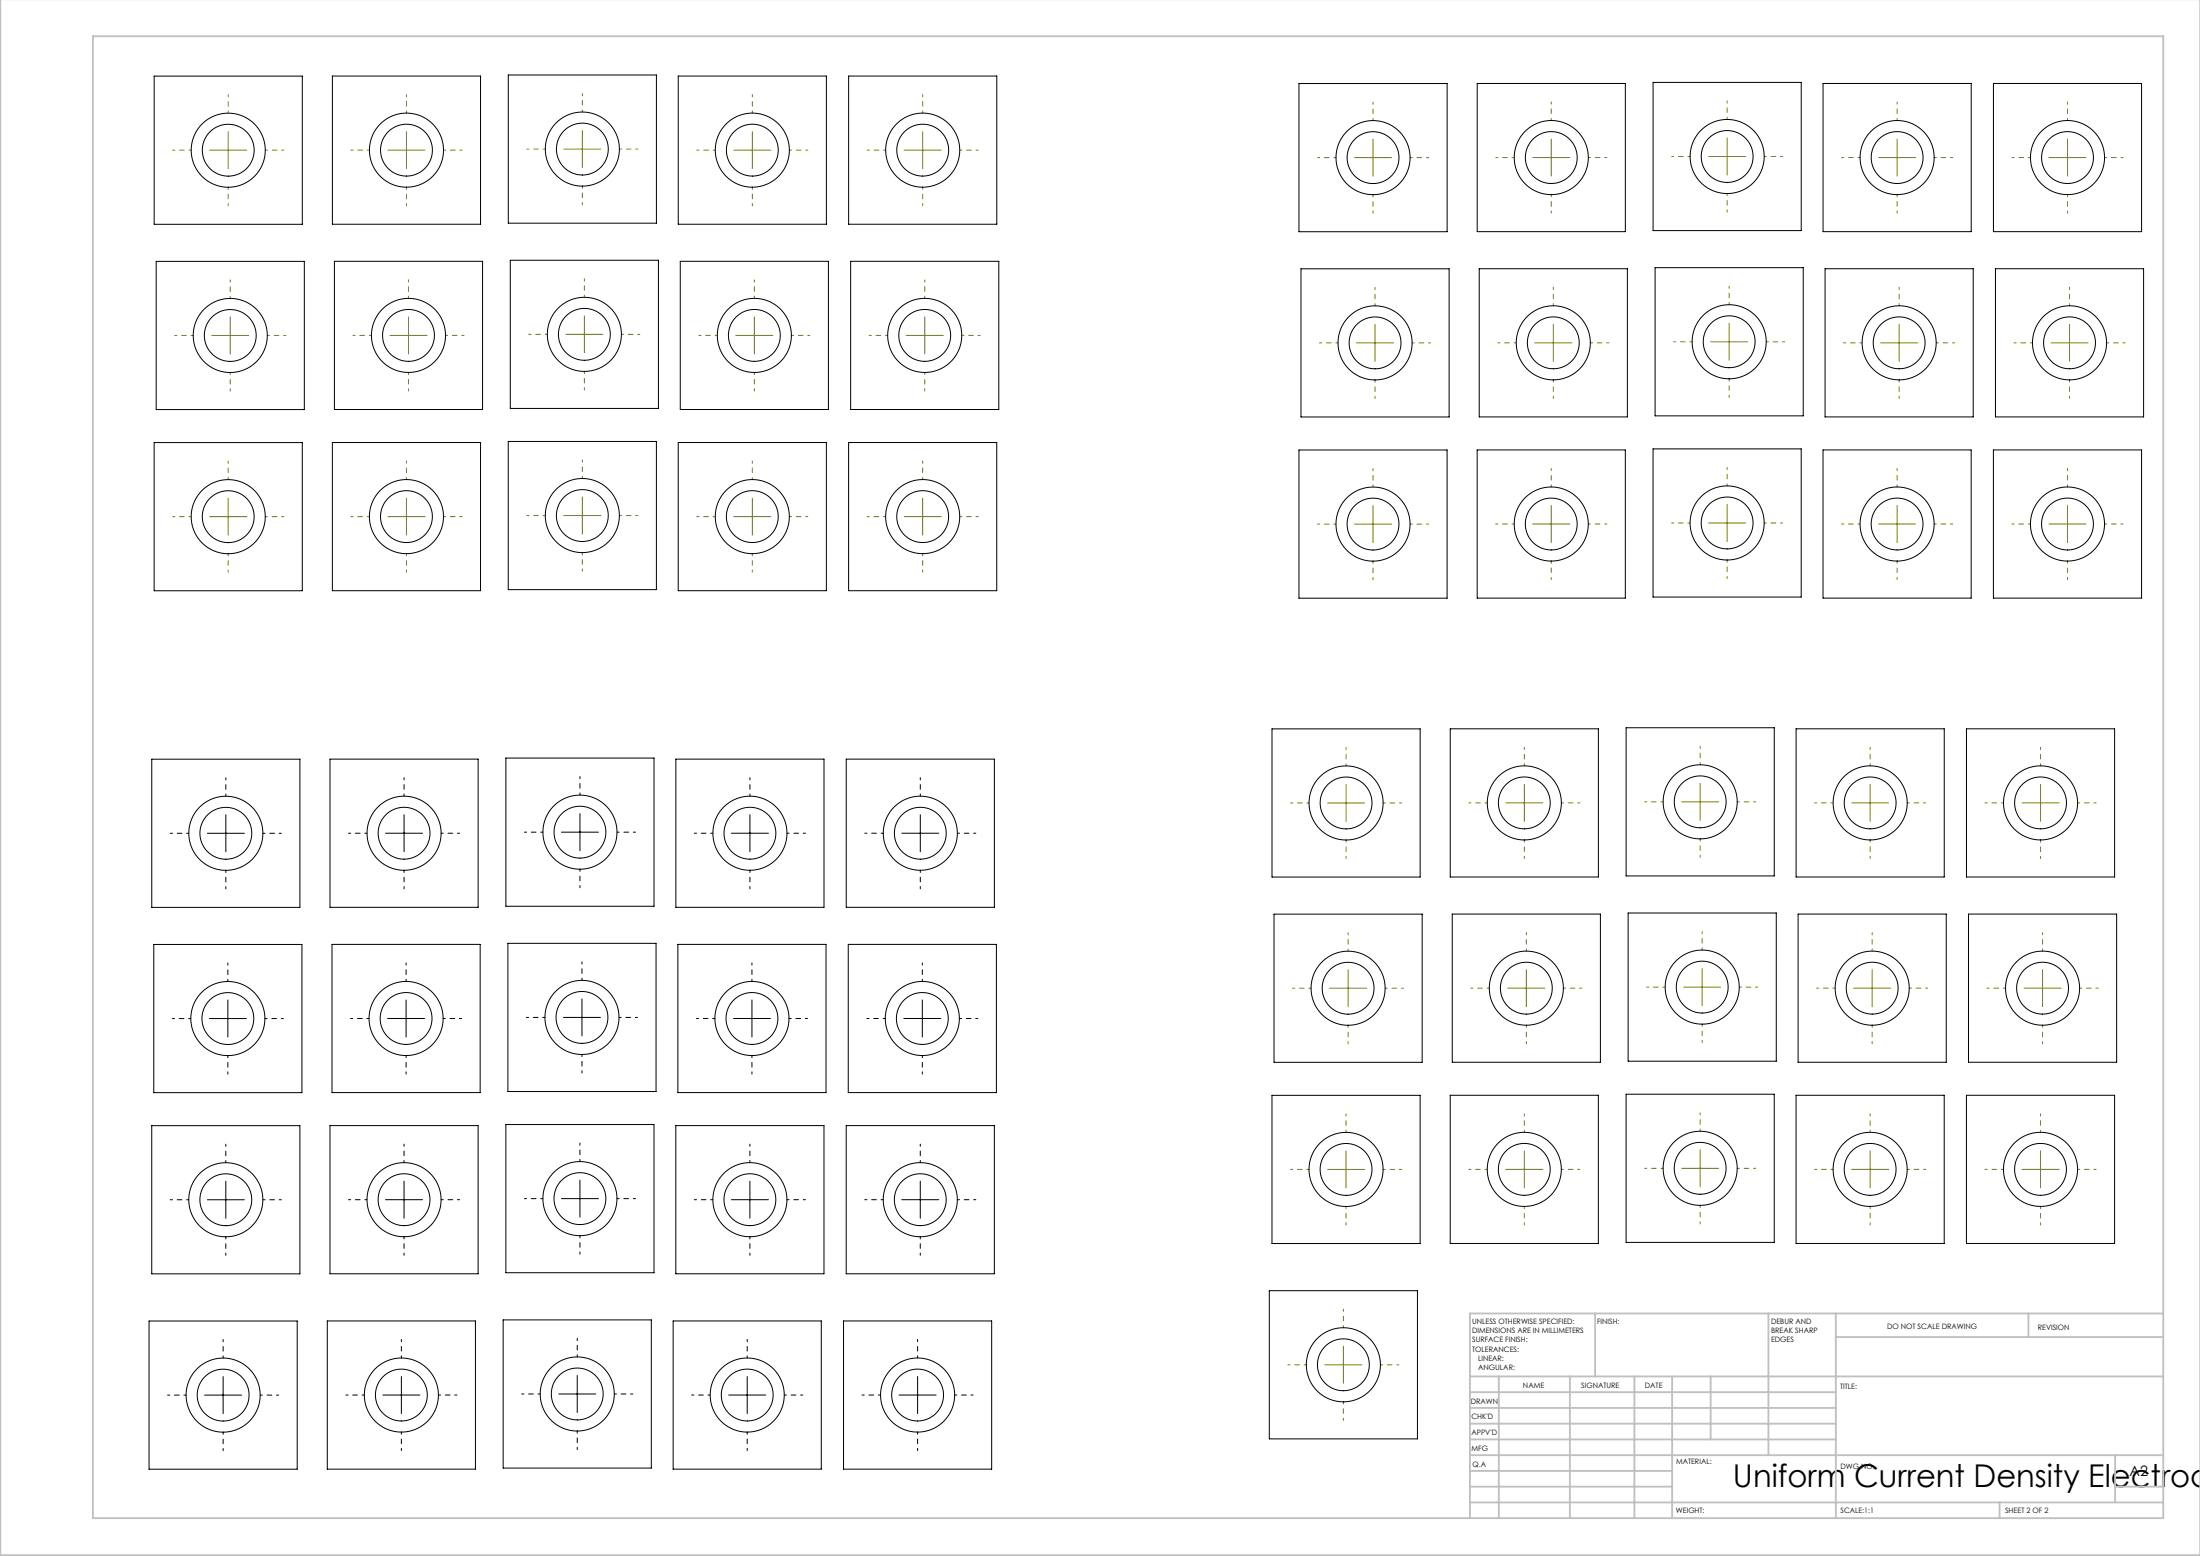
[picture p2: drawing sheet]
<svg xmlns="http://www.w3.org/2000/svg" width="594mm" height="420mm" viewBox="0 0 594 420" stroke-linecap="round" stroke-linejoin="round" font-family="sans-serif">
<g fill="none" stroke="#000" stroke-width=".27" stroke-dasharray="15.2 1.3 1.3 1.3" stroke-dashoffset="14.6">
<path d="M61 214.9v-5M109.1 214.9v-5M156.6 214.6v-5M202.5 214.9v-5M248.5 214.9v-5M51 224.9h-5M61 234.9v5M71 224.9h5M99.1 224.9h-5M109.1 234.9v5M119.1 224.9h5M146.6 224.6h-5"/>
<path d="M156.6 234.6v5M166.6 224.6h5M192.5 224.9h-5M202.5 234.9v5M212.5 224.9h5M238.5 224.9h-5M248.5 234.9v5M258.5 224.9h5M51.5 274.9h-5M61.5 264.9v-5M71.5 274.9h5M99.6 274.9h-5"/>
<path d="M109.6 264.9v-5M119.6 274.9h5M147.1 274.6h-5M157.1 264.6v-5M167.1 274.6h5M193 274.9h-5M203 264.9v-5M213 274.9h5M239 274.9h-5M249 264.9v-5M259 274.9h5M61.5 284.9v5"/>
<path d="M109.6 284.9v5M157.1 284.6v5M203 284.9v5M249 284.9v5M61 313.8v-5M109.1 313.8v-5M156.6 313.5v-5M202.5 313.8v-5M248.5 313.8v-5M51 323.8h-5M61 333.8v5M71 323.8h5"/>
<path d="M99.1 323.8h-5M109.1 333.8v5M119.1 323.8h5M146.6 323.5h-5M156.6 333.5v5M166.6 323.5h5M192.5 323.8h-5M202.5 333.8v5M212.5 323.8h5M238.5 323.8h-5M248.5 333.8v5M258.5 323.8h5"/>
<path d="M50.2 376.6h-5M60.2 366.6v-5M70.2 376.6h5M98.4 376.6h-5M108.4 366.6v-5M118.4 376.6h5M145.9 376.3h-5M155.9 366.3v-5M165.9 376.3h5M191.7 376.6h-5M201.7 366.6v-5M211.7 376.6h5"/>
<path d="M237.8 376.6h-5M247.8 366.6v-5M257.8 376.6h5M60.2 386.6v5M108.4 386.6v5M155.9 386.3v5M201.7 386.6v5M247.8 386.6v5"/>
</g>
<g fill="none" stroke="#000" stroke-width=".27">
<path d="M41.6 20.5h40v40h-40zM89.7 20.5h40v40h-40zM137.2 20.2h40v40h-40zM183.1 20.5h40v40h-40zM229.1 20.5h40v40h-40zM350.7 22.5h40v40h-40zM398.8 22.5h40v40h-40zM446.3 22.2h40v40h-40zM492.2 22.5h40v40h-40zM538.2 22.5h40v40h-40zM42.2 70.6h40v40h-40zM90.3 70.5h40v40h-40z"/>
<path d="M137.8 70.2h40v40h-40zM183.7 70.5h40v40h-40zM229.7 70.5h40v40h-40zM351.3 72.6h40v40h-40zM399.4 72.5h40v40h-40zM446.9 72.3h40v40h-40zM492.8 72.5h40v40h-40zM538.8 72.5h40v40h-40zM41.6 119.5h40v40h-40zM89.7 119.4h40v40h-40zM137.2 119.2h40v40h-40zM183.1 119.4h40v40h-40z"/>
<path d="M229.1 119.4h40v40h-40zM350.7 121.5h40v40h-40zM398.8 121.4h40v40h-40zM446.3 121.2h40v40h-40zM492.2 121.4h40v40h-40zM538.2 121.4h40v40h-40zM343.4 196.7h40v40h-40zM391.6 196.7h40v40h-40zM439.1 196.4h40v40h-40zM484.9 196.7h40v40h-40zM530.9 196.7h40v40h-40zM41 204.9h40v40h-40z"/>
<path d="M61 219.9v10M89.1 204.9h40v40h-40zM109.1 219.9v10M136.6 204.6h40v40h-40zM156.6 219.6v10M182.5 204.9h40v40h-40zM202.5 219.9v10M228.5 204.9h40v40h-40zM248.5 219.9v10M56 224.9h10M104.1 224.9h10M151.6 224.6h10"/>
<path d="M197.5 224.9h10M243.5 224.9h10M41.5 254.9h40v40h-40zM89.6 254.9h40v40h-40zM137.1 254.6h40v40h-40zM183 254.9h40v40h-40zM229 254.9h40v40h-40zM344 246.7h40v40h-40zM392.1 246.7h40v40h-40zM439.6 246.4h40v40h-40zM485.5 246.7h40v40h-40zM531.5 246.7h40v40h-40z"/>
<path d="M56.5 274.9h10M61.5 269.9v10M104.6 274.9h10M109.6 269.9v10M152.1 274.6h10M157.1 269.6v10M198 274.9h10M203 269.9v10M244 274.9h10M249 269.9v10M343.4 295.7h40v40h-40zM391.6 295.6h40v40h-40z"/>
<path d="M439 295.4h40v40h-40zM484.9 295.6h40v40h-40zM530.9 295.6h40v40h-40zM41 303.8h40v40h-40zM61 318.8v10M89.1 303.8h40v40h-40zM109.1 318.8v10M136.6 303.5h40v40h-40zM156.6 318.5v10M182.5 303.8h40v40h-40zM202.5 318.8v10M228.5 303.8h40v40h-40z"/>
<path d="M248.5 318.8v10M56 323.8h10M104.1 323.8h10M151.6 323.5h10M197.5 323.8h10M243.5 323.8h10M40.2 356.6h40v40h-40zM88.4 356.6h40v40h-40zM135.9 356.3h40v40h-40zM181.7 356.6h40v40h-40zM227.8 356.6h40v40h-40zM342.7 348.4h40v40h-40z"/>
<path d="M55.2 376.6h10M60.2 371.6v10M103.4 376.6h10M108.4 371.6v10M150.9 376.3h10M155.9 371.3v10M196.7 376.6h10M201.7 371.6v10M242.8 376.6h10M247.8 371.6v10"/>
<circle cx="61.6" cy="40.5" r="10"/>
<circle cx="61.6" cy="40.5" r="7"/>
<circle cx="109.7" cy="40.5" r="10"/>
<circle cx="109.7" cy="40.5" r="7"/>
<circle cx="157.2" cy="40.2" r="10"/>
<circle cx="157.2" cy="40.2" r="7"/>
<circle cx="203.1" cy="40.5" r="10"/>
<circle cx="203.1" cy="40.5" r="7"/>
<circle cx="249.1" cy="40.5" r="10"/>
<circle cx="249.1" cy="40.5" r="7"/>
<circle cx="370.7" cy="42.5" r="10"/>
<circle cx="370.7" cy="42.5" r="7"/>
<circle cx="418.8" cy="42.5" r="10"/>
<circle cx="418.8" cy="42.5" r="7"/>
<circle cx="466.3" cy="42.2" r="10"/>
<circle cx="466.3" cy="42.2" r="7"/>
<circle cx="512.2" cy="42.5" r="10"/>
<circle cx="512.2" cy="42.5" r="7"/>
<circle cx="558.2" cy="42.5" r="10"/>
<circle cx="558.2" cy="42.5" r="7"/>
<circle cx="62.2" cy="90.6" r="10"/>
<circle cx="62.2" cy="90.6" r="7"/>
<circle cx="110.3" cy="90.5" r="10"/>
<circle cx="110.3" cy="90.5" r="7"/>
<circle cx="157.8" cy="90.2" r="10"/>
<circle cx="157.8" cy="90.2" r="7"/>
<circle cx="203.7" cy="90.5" r="10"/>
<circle cx="203.7" cy="90.5" r="7"/>
<circle cx="249.7" cy="90.5" r="10"/>
<circle cx="249.7" cy="90.5" r="7"/>
<circle cx="371.3" cy="92.6" r="10"/>
<circle cx="371.3" cy="92.6" r="7"/>
<circle cx="419.4" cy="92.5" r="10"/>
<circle cx="419.4" cy="92.5" r="7"/>
<circle cx="466.9" cy="92.3" r="10"/>
<circle cx="466.9" cy="92.3" r="7"/>
<circle cx="512.8" cy="92.5" r="10"/>
<circle cx="512.8" cy="92.5" r="7"/>
<circle cx="558.8" cy="92.5" r="10"/>
<circle cx="558.8" cy="92.5" r="7"/>
<circle cx="61.6" cy="139.5" r="10"/>
<circle cx="61.6" cy="139.5" r="7"/>
<circle cx="109.7" cy="139.4" r="10"/>
<circle cx="109.7" cy="139.4" r="7"/>
<circle cx="157.2" cy="139.2" r="10"/>
<circle cx="157.2" cy="139.2" r="7"/>
<circle cx="203.1" cy="139.4" r="10"/>
<circle cx="203.1" cy="139.4" r="7"/>
<circle cx="249.1" cy="139.4" r="10"/>
<circle cx="249.1" cy="139.4" r="7"/>
<circle cx="370.7" cy="141.5" r="10"/>
<circle cx="370.7" cy="141.5" r="7"/>
<circle cx="418.8" cy="141.4" r="10"/>
<circle cx="418.8" cy="141.4" r="7"/>
<circle cx="466.3" cy="141.2" r="10"/>
<circle cx="466.3" cy="141.2" r="7"/>
<circle cx="512.2" cy="141.4" r="10"/>
<circle cx="512.2" cy="141.4" r="7"/>
<circle cx="558.2" cy="141.4" r="10"/>
<circle cx="558.2" cy="141.4" r="7"/>
<circle cx="363.4" cy="216.7" r="10"/>
<circle cx="363.4" cy="216.7" r="7"/>
<circle cx="411.6" cy="216.7" r="10"/>
<circle cx="411.6" cy="216.7" r="7"/>
<circle cx="459.1" cy="216.4" r="10"/>
<circle cx="459.1" cy="216.4" r="7"/>
<circle cx="504.9" cy="216.7" r="10"/>
<circle cx="504.9" cy="216.7" r="7"/>
<circle cx="550.9" cy="216.7" r="10"/>
<circle cx="550.9" cy="216.7" r="7"/>
<circle cx="61" cy="224.9" r="10"/>
<circle cx="61" cy="224.9" r="7"/>
<circle cx="109.1" cy="224.9" r="10"/>
<circle cx="109.1" cy="224.9" r="7"/>
<circle cx="156.6" cy="224.6" r="10"/>
<circle cx="156.6" cy="224.6" r="7"/>
<circle cx="202.5" cy="224.9" r="10"/>
<circle cx="202.5" cy="224.9" r="7"/>
<circle cx="248.5" cy="224.9" r="10"/>
<circle cx="248.5" cy="224.9" r="7"/>
<circle cx="61.5" cy="274.9" r="10"/>
<circle cx="61.5" cy="274.9" r="7"/>
<circle cx="109.6" cy="274.9" r="10"/>
<circle cx="109.6" cy="274.9" r="7"/>
<circle cx="157.1" cy="274.6" r="10"/>
<circle cx="157.1" cy="274.6" r="7"/>
<circle cx="203" cy="274.9" r="10"/>
<circle cx="203" cy="274.9" r="7"/>
<circle cx="249" cy="274.9" r="10"/>
<circle cx="249" cy="274.9" r="7"/>
<circle cx="364" cy="266.7" r="10"/>
<circle cx="364" cy="266.7" r="7"/>
<circle cx="412.1" cy="266.7" r="10"/>
<circle cx="412.1" cy="266.7" r="7"/>
<circle cx="459.6" cy="266.4" r="10"/>
<circle cx="459.6" cy="266.4" r="7"/>
<circle cx="505.5" cy="266.7" r="10"/>
<circle cx="505.5" cy="266.7" r="7"/>
<circle cx="551.5" cy="266.7" r="10"/>
<circle cx="551.5" cy="266.7" r="7"/>
<circle cx="363.4" cy="315.7" r="10"/>
<circle cx="363.4" cy="315.7" r="7"/>
<circle cx="411.6" cy="315.6" r="10"/>
<circle cx="411.6" cy="315.6" r="7"/>
<circle cx="459" cy="315.4" r="10"/>
<circle cx="459" cy="315.4" r="7"/>
<circle cx="504.9" cy="315.6" r="10"/>
<circle cx="504.9" cy="315.6" r="7"/>
<circle cx="550.9" cy="315.6" r="10"/>
<circle cx="550.9" cy="315.6" r="7"/>
<circle cx="61" cy="323.8" r="10"/>
<circle cx="61" cy="323.8" r="7"/>
<circle cx="109.1" cy="323.8" r="10"/>
<circle cx="109.1" cy="323.8" r="7"/>
<circle cx="156.6" cy="323.5" r="10"/>
<circle cx="156.6" cy="323.5" r="7"/>
<circle cx="202.5" cy="323.8" r="10"/>
<circle cx="202.5" cy="323.8" r="7"/>
<circle cx="248.5" cy="323.8" r="10"/>
<circle cx="248.5" cy="323.8" r="7"/>
<circle cx="60.2" cy="376.6" r="10"/>
<circle cx="60.2" cy="376.6" r="7"/>
<circle cx="108.4" cy="376.6" r="10"/>
<circle cx="108.4" cy="376.6" r="7"/>
<circle cx="155.9" cy="376.3" r="10"/>
<circle cx="155.9" cy="376.3" r="7"/>
<circle cx="201.7" cy="376.6" r="10"/>
<circle cx="201.7" cy="376.6" r="7"/>
<circle cx="247.8" cy="376.6" r="10"/>
<circle cx="247.8" cy="376.6" r="7"/>
<circle cx="362.7" cy="368.4" r="10"/>
<circle cx="362.7" cy="368.4" r="7"/>
</g>
<g fill="none" stroke="#808000" stroke-width=".27" stroke-dasharray="15.2 1.3 1.3 1.3" stroke-dashoffset="14.6">
<path d="M61.6 30.5v-5M109.7 30.5v-5M157.2 30.2v-5M203.1 30.5v-5M249.1 30.5v-5M370.7 32.5v-5M418.8 32.5v-5M466.3 32.2v-5M512.2 32.5v-5M558.2 32.5v-5M51.6 40.5h-5M61.6 50.5v5"/>
<path d="M71.6 40.5h5M99.7 40.5h-5M109.7 50.5v5M119.7 40.5h5M147.2 40.2h-5M157.2 50.2v5M167.2 40.2h5M193.1 40.5h-5M203.1 50.5v5M213.1 40.5h5M239.1 40.5h-5M249.1 50.5v5"/>
<path d="M259.1 40.5h5M360.7 42.5h-5M370.7 52.5v5M380.7 42.5h5M408.8 42.5h-5M418.8 52.5v5M428.8 42.5h5M456.3 42.2h-5M466.3 52.2v5M476.3 42.2h5M502.2 42.5h-5M512.2 52.5v5"/>
<path d="M522.2 42.5h5M548.2 42.5h-5M558.2 52.5v5M568.2 42.5h5M52.2 90.6h-5M62.2 80.6v-5M72.2 90.6h5M100.3 90.5h-5M110.3 80.5v-5M120.3 90.5h5M147.8 90.2h-5M157.8 80.2v-5"/>
<path d="M167.8 90.2h5M193.7 90.5h-5M203.7 80.5v-5M213.7 90.5h5M239.7 90.5h-5M249.7 80.5v-5M259.7 90.5h5M361.3 92.6h-5M371.3 82.6v-5M381.3 92.6h5M409.4 92.5h-5M419.4 82.5v-5"/>
<path d="M429.4 92.5h5M456.9 92.3h-5M466.9 82.3v-5M476.9 92.3h5M502.8 92.5h-5M512.8 82.5v-5M522.8 92.5h5M548.8 92.5h-5M558.8 82.5v-5M568.8 92.5h5M62.2 100.6v5M110.3 100.5v5"/>
<path d="M157.8 100.2v5M203.7 100.5v5M249.7 100.5v5M371.3 102.6v5M419.4 102.5v5M466.9 102.3v5M512.8 102.5v5M558.8 102.5v5M51.6 139.5h-5M61.6 129.5v-5M71.6 139.5h5M99.7 139.4h-5"/>
<path d="M109.7 129.4v-5M119.7 139.4h5M147.2 139.2h-5M157.2 129.2v-5M167.2 139.2h5M193.1 139.4h-5M203.1 129.4v-5M213.1 139.4h5M239.1 139.4h-5M249.1 129.4v-5M259.1 139.4h5M370.7 131.5v-5"/>
<path d="M418.8 131.4v-5M466.3 131.2v-5M512.2 131.4v-5M558.2 131.4v-5M61.6 149.5v5M109.7 149.4v5M157.2 149.2v5M203.1 149.4v5M249.1 149.4v5M360.7 141.5h-5M370.7 151.5v5M380.7 141.5h5"/>
<path d="M408.8 141.4h-5M418.8 151.4v5M428.8 141.4h5M456.3 141.2h-5M466.3 151.2v5M476.3 141.2h5M502.2 141.4h-5M512.2 151.4v5M522.2 141.4h5M548.2 141.4h-5M558.2 151.4v5M568.2 141.4h5"/>
<path d="M353.4 216.7h-5M363.4 206.7v-5M373.4 216.7h5M401.6 216.7h-5M411.6 206.7v-5M421.6 216.7h5M449.1 216.4h-5M459.1 206.4v-5M469.1 216.4h5M494.9 216.7h-5M504.9 206.7v-5M514.9 216.7h5"/>
<path d="M540.9 216.7h-5M550.9 206.7v-5M560.9 216.7h5M363.4 226.7v5M411.6 226.7v5M459.1 226.4v5M504.9 226.7v5M550.9 226.7v5M364 256.7v-5M412.1 256.7v-5M459.6 256.4v-5M505.5 256.7v-5"/>
<path d="M551.5 256.7v-5M354 266.7h-5M364 276.7v5M374 266.7h5M402.1 266.7h-5M412.1 276.7v5M422.1 266.7h5M449.6 266.4h-5M459.6 276.4v5M469.6 266.4h5M495.5 266.7h-5M505.5 276.7v5"/>
<path d="M515.5 266.7h5M541.5 266.7h-5M551.5 276.7v5M561.5 266.7h5M353.4 315.7h-5M363.4 305.7v-5M373.4 315.7h5M401.6 315.6h-5M411.6 305.6v-5M421.6 315.6h5M449 315.4h-5M459 305.4v-5"/>
<path d="M469 315.4h5M494.9 315.6h-5M504.9 305.6v-5M514.9 315.6h5M540.9 315.6h-5M550.9 305.6v-5M560.9 315.6h5M363.4 325.7v5M411.6 325.6v5M459 325.4v5M504.9 325.6v5M550.9 325.6v5"/>
<path d="M362.7 358.4v-5M352.7 368.4h-5M362.7 378.4v5M372.7 368.4h5"/>
</g>
<g fill="none" stroke="#808000" stroke-width=".27">
<path d="M61.6 35.5v10M109.7 35.5v10M157.2 35.2v10M203.1 35.5v10M249.1 35.5v10M370.7 37.5v10M418.8 37.5v10M466.3 37.2v10M512.2 37.5v10M558.2 37.5v10M56.6 40.5h10M104.7 40.5h10"/>
<path d="M152.2 40.2h10M198.1 40.5h10M244.1 40.5h10M365.7 42.5h10M413.8 42.5h10M461.3 42.2h10M507.2 42.5h10M553.2 42.5h10M57.2 90.6h10M62.2 85.6v10M105.3 90.5h10M110.3 85.5v10"/>
<path d="M152.8 90.2h10M157.8 85.2v10M198.7 90.5h10M203.7 85.5v10M244.7 90.5h10M249.7 85.5v10M366.3 92.6h10M371.3 87.6v10M414.4 92.5h10M419.4 87.5v10M461.9 92.3h10M466.9 87.3v10"/>
<path d="M507.8 92.5h10M512.8 87.5v10M553.8 92.5h10M558.8 87.5v10M56.6 139.5h10M61.6 134.5v10M104.7 139.4h10M109.7 134.4v10M152.2 139.2h10M157.2 134.2v10M198.1 139.4h10M203.1 134.4v10"/>
<path d="M244.1 139.4h10M249.1 134.4v10M370.7 136.5v10M418.8 136.4v10M466.3 136.2v10M512.2 136.4v10M558.2 136.4v10M365.7 141.5h10M413.8 141.4h10M461.3 141.2h10M507.2 141.4h10M553.2 141.4h10"/>
<path d="M358.4 216.7h10M363.4 211.7v10M406.6 216.7h10M411.6 211.7v10M454.1 216.4h10M459.1 211.4v10M499.9 216.7h10M504.9 211.7v10M545.9 216.7h10M550.9 211.7v10M359 266.7h10M364 261.7v10"/>
<path d="M407.1 266.7h10M412.1 261.7v10M454.6 266.4h10M459.6 261.4v10M500.5 266.7h10M505.5 261.7v10M546.5 266.7h10M551.5 261.7v10M358.4 315.7h10M363.4 310.7v10M406.6 315.6h10M411.6 310.6v10"/>
<path d="M454 315.4h10M459 310.4v10M499.9 315.6h10M504.9 310.6v10M545.9 315.6h10M550.9 310.6v10M357.7 368.4h10M362.7 363.4v10"/>
</g>
<g fill="none" stroke="#c0c0c0" stroke-width=".5">
<path d="M.1 -.1v419.9h594M25.1 9.8h559v400h-559zM430.7 354.5v17M477.5 354.5v38.3M495.7 354.5v55.3M547.7 354.5v6.4M584.1 354.5h-187.2v55.3M396.9 371.5h187.2M396.9 375.8h98.8M404.7 371.5v38.3M423.9 371.5v38.3M441.3 371.5v38.3"/>
<path d="M451.5 371.5v38.3M461.9 371.5v17M495.7 360.9h88.4M396.9 388.5h98.8M396.9 384.3h98.8M396.9 380h98.8M396.9 397h54.6M396.9 392.8h187.2M571.1 392.8v12.7M396.9 405.5h187.2M396.9 401.3h54.6M539.9 405.5v4.3"/>
<path d="M571.1 401.3h13"/>
</g>
<text font-size="8.5" x="467.9" y="401.5">Uniform Current Density Electrod</text>
<text font-size="3.9" x="575" y="398.4">A2</text>
<g font-size="2">
<text x="397.5" y="357.4">UNLESS OTHERWISE SPECIFIED:</text>
<text x="397.5" y="359.9">DIMENSIONS ARE IN MILLIMETERS</text>
<text x="431.2" y="357.4">FINISH:</text>
<text x="478.2" y="357.3">DEBUR AND</text>
<text x="478.2" y="359.8">BREAK SHARP</text>
<text x="509.5" y="358.8">DO NOT SCALE DRAWING</text>
<text x="550.2" y="359">REVISION</text>
<text x="397.5" y="362.4">SURFACE FINISH:</text>
<text x="397.5" y="364.9">TOLERANCES:</text>
<text x="478.2" y="362.3">EDGES</text>
<text x="399.1" y="367.4">LINEAR:</text>
<text x="399.1" y="369.9">ANGULAR:</text>
<text x="411.2" y="374.8">NAME</text>
<text x="426.9" y="374.7">SIGNATURE</text>
<text x="444.1" y="374.7">DATE</text>
<text x="496.8" y="375">TITLE:</text>
<text x="397.1" y="378.9">DRAWN</text>
<text x="397.3" y="383.1">CHK'D</text>
<text x="397.3" y="387.2">APPV'D</text>
<text x="397.3" y="391.6">MFG</text>
<text x="397.5" y="395.9">Q.A</text>
<text x="452.5" y="395.3">MATERIAL:</text>
<text x="497" y="396.4">DWG NO.</text>
<text x="452.5" y="408.3">WEIGHT:</text>
<text x="497" y="408.4">SCALE:1:1</text>
<text x="541.4" y="408.4">SHEET 2 OF 2</text>
</g>
</svg>
